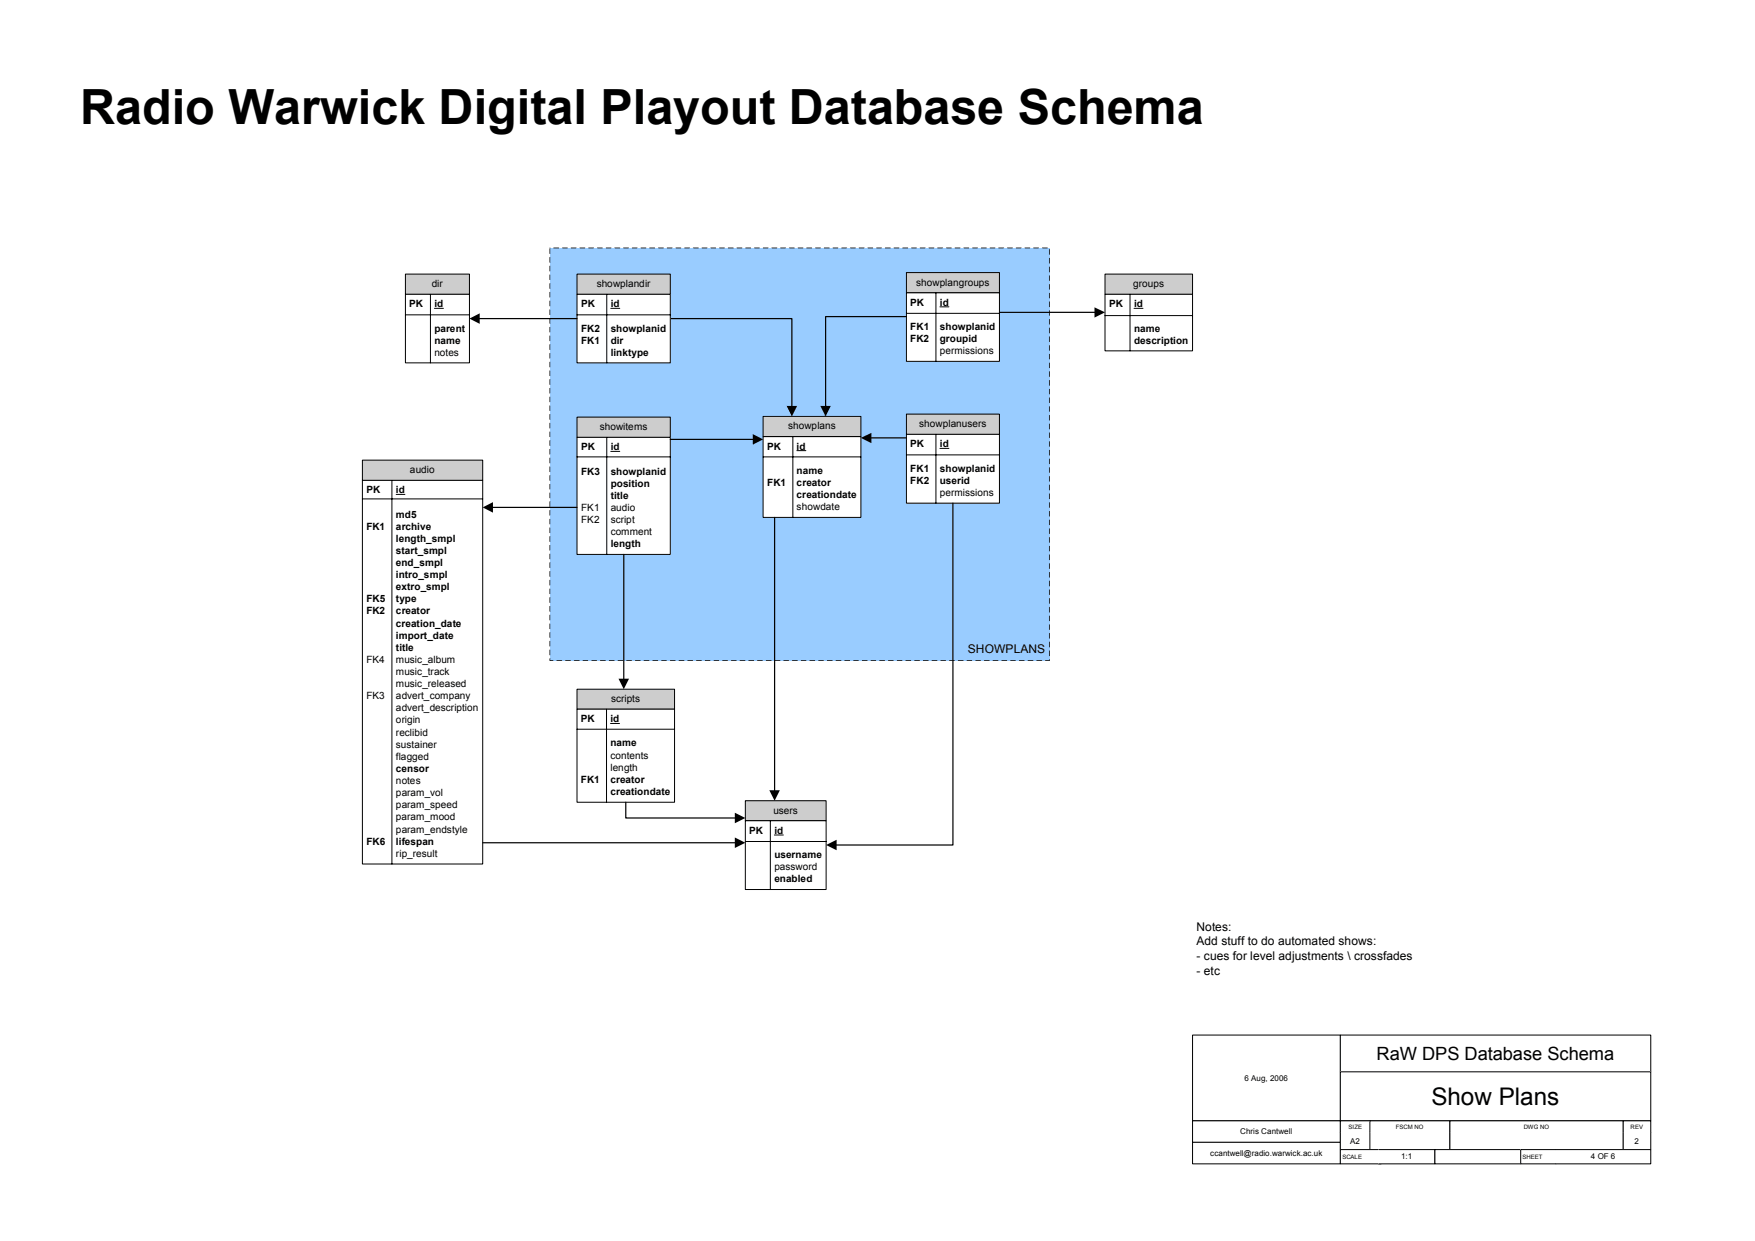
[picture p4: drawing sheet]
<svg xmlns="http://www.w3.org/2000/svg" width="594mm" height="420mm" viewBox="0 0 594 420" stroke-linecap="round" stroke-linejoin="round" font-family="sans-serif">
<path d="M186.2 83.9h169.1v139.7h-169.1z" fill="#9cf"/>
<path d="M186 84.2h.3l-.1 1.8zM186 87.1l.2-.1 .1 .1-.1 1.9zM186 90.1l.2-.2 .1 .2-.1 1.8zM186 93l.2-.1 .1 .1-.1 1.8zM186 96l.2-.2 .1 .2-.1 1.8zM186 98.9h.3l-.1 1.9zM186 101.9h.3l-.1 1.8zM186 104.8h.3l-.1 1.9zM186 107.8h.3l-.1 1.8zM186 110.7h.3l-.1 1.9zM186 113.7l.2-.2 .1 .2-.1 1.9zM186 116.7l.2-.2 .1 .2-.1 1.8zM186 119.6l.2-.1 .1 .1-.1 1.8zM186 122.6l.2-.2 .1 .2-.1 1.8zM186 125.5h.3l-.1 1.8zM186 128.4h.3l-.1 1.9zM186 131.4h.3l-.1 1.9zM186 134.4h.3l-.1 1.8zM186 137.3h.3l-.1 1.9zM186 140.3l.2-.2 .1 .2-.1 1.9zM186 143.3l.2-.2 .1 .2-.1 1.8zM186 146.2l.2-.2 .1 .2-.1 1.8zM186 149.2l.2-.2 .1 .2-.1 1.8zM186 152.1h.3l-.1 1.8zM186 155h.3l-.1 1.9zM186 158h.3l-.1 1.9zM186 161h.3l-.1 1.8zM186 163.9h.3l-.1 1.9zM186 166.9l.2-.2 .1 .2-.1 1.8zM186 169.8l.2-.1 .1 .1-.1 1.9zM186 172.8l.2-.2 .1 .2-.1 1.8zM186 175.8l.2-.2 .1 .2-.1 1.7zM186 178.6h.3l-.1 1.9zM186 181.6h.3l-.1 1.9zM186 184.6h.3l-.1 1.8zM186 187.5h.3l-.1 1.9zM186 190.5l.2-.2 .1 .2-.1 1.9zM186 193.5l.2-.2 .1 .2-.1 1.8zM186 196.4l.2-.1 .1 .1-.1 1.9zM186 199.4l.2-.2 .1 .2-.1 1.8zM186 202.3h.3l-.1 1.8zM186 205.2h.3l-.1 1.9zM186 208.2h.3l-.1 1.9zM186 211.2h.3l-.1 1.8zM186 214.1h.3l-.1 1.9zM186 217.1l.2-.2 .1 .2-.1 1.8zM186 220l.2-.1 .1 .1-.1 1.9zM186 223l.2-.2 .1 .8h1.1l-1.2 .2zM188.5 223.5l1.8 .1-1.8 .2zM191.3 223.6h2l-.2 .2zM194.2 223.6h2.1l-.2 .2zM197.2 223.6h1.9l-.1 .2zM200.1 223.6h2l-.1 .2zM203.2 223.5l1.9 .1-1.9 .2zM206.2 223.5l1.8 .1-1.8 .2zM209.1 223.5l1.9 .1-1.9 .2zM212.1 223.5l1.8 .1-1.8 .2zM215 223.5l1.9 .1-1.9 .2zM217.8 223.6h2.1l-.2 .2zM220.8 223.6h2l-.1 .2zM223.8 223.6h1.9l-.1 .2zM226.7 223.6h2l-.1 .2zM229.8 223.5l1.8 .1-1.8 .2zM232.7 223.5l1.9 .1-1.9 .2zM235.7 223.5l1.9 .1-1.9 .2zM238.7 223.5l1.8 .1-1.8 .2zM241.6 223.5l1.9 .1-1.9 .2zM244.4 223.6h2.1l-.2 .2zM247.4 223.6h2l-.1 .2zM250.4 223.6h1.9l-.1 .2zM253.4 223.5l1.9 .1-1.9 .2zM256.4 223.5l1.8 .1-1.8 .2zM259.3 223.5l1.9 .1-1.9 .2zM262.3 223.5l1.9 .1-1.9 .2zM265.3 223.5l1.8 .1-1.8 .2zM268 223.6h2.1l-.2 .2zM271 223.6h2l-.1 .2zM274 223.6h2l-.2 .2zM276.9 223.6h2l-.1 .2zM280 223.5l1.8 .1-1.8 .2zM282.9 223.5l1.9 .1-1.9 .2zM285.9 223.5l1.9 .1-1.9 .2zM288.9 223.5l1.8 .1-1.8 .2zM291.8 223.5l1.9 .1-1.9 .2zM294.6 223.6h2.1l-.2 .2zM297.6 223.6h2l-.1 .2zM300.6 223.6h1.9l-.1 .2zM303.5 223.6h2l-.1 .2zM306.6 223.5l1.8 .1-1.8 .2zM309.5 223.5l1.9 .1-1.9 .2zM312.5 223.5l1.9 .1-1.9 .2zM315.5 223.5l1.8 .1-1.8 .2zM318.4 223.5l1.9 .1-1.9 .2zM321.2 223.6h2.1l-.2 .2zM324.2 223.6h2l-.2 .2zM327.1 223.6h2l-.1 .2zM330.1 223.6h2l-.1 .2zM333.2 223.5l1.8 .1-1.8 .2zM336.1 223.5l1.9 .1-1.9 .2zM339.1 223.5l1.8 .1-1.8 .2zM342 223.5l1.9 .1-1.9 .2zM345 223.5l1.9 .1-1.9 .2zM347.8 223.6h2l-.1 .2zM350.8 223.6h2l-.2 .2zM353.7 223.6l1.6-.1-.2 .1v-.3h.2v.5zM355.1 220.3h.2v1.9zM355.1 217.3h.2v1.9zM355.1 214.4h.2v1.8zM355.3 211.3v2l-.2-.1zM355.1 208.5l.2-.1v.1v1.8zM355.1 205.6l.2-.2v.2v1.8zM355.1 202.6l.2-.2v.2v1.9zM355.1 199.6h.2v1.9zM355.1 196.7h.2v1.8zM355.1 193.7h.2v1.9zM355.1 190.8h.2v1.8zM355.1 187.8h.2v1.9zM355.1 184.9l.2-.2v.2v1.8zM355.1 181.9l.2-.1v.1v1.9zM355.1 179l.2-.2v.2v1.8zM355.3 175.9v2l-.2-.2zM355.1 173.1h.2v1.8zM355.1 170.1h.2v1.9zM355.1 167.1h.2v1.9zM355.1 164.2h.2v1.8zM355.3 161.1v2l-.2-.1zM355.1 158.3l.2-.1v.1v1.8zM355.1 155.4l.2-.2v.2v1.8zM355.3 152.2v2.1l-.2-.2zM355.1 149.4h.2v1.9zM355.1 146.5h.2v1.8zM355.1 143.5h.2v1.9zM355.1 140.5h.2v1.9zM355.1 137.6h.2v1.8zM355.3 134.5v2l-.2-.1zM355.3 131.6v1.9l-.2-.1zM355.3 128.6v2l-.2-.1zM355.3 125.6v2.1l-.2-.2zM355.1 122.9h.2v1.8zM355.1 119.9h.2v1.9zM355.1 116.9h.2v1.9zM355.1 114h.2v1.8zM355.1 111h.2v1.9zM355.3 107.9v2l-.2-.1zM355.3 105v1.9l-.2-.1zM355.3 102v2.1l-.2-.2zM355.3 99.1v2l-.2-.2zM355.1 96.3h.2v1.8zM355.1 93.3h.2v1.9zM355.1 90.3h.2v1.9zM355.1 87.4h.2v1.8zM355.1 84.4h.2v1.9zM352.7 83.9h2l-.1 .2zM349.8 83.9h1.9l-.1 .2zM346.8 83.9h1.9v.2zM343.8 83.9h2.1l-.2 .2zM340.9 83.9h2l-.2 .2zM337.9 83.9h2l-.1 .2zM335 83.9h2l-.2 .2zM332.1 83.9h1.9l-.1 .2zM329.1 83.9h1.9v.2zM326.1 83.9h2l-.1 .2zM323.2 83.9h1.9l-.1 .2zM320.2 83.9h1.9v.2zM317.2 83.9h2.1l-.2 .2zM314.3 83.9h2l-.2 .2zM311.3 83.9h2l-.1 .2zM308.4 83.9h2l-.2 .2zM305.5 83.9h1.9l-.1 .2zM302.5 83.9h2l-.1 .2zM299.5 83.9h2l-.1 .2zM296.6 83.9h1.9l-.1 .2zM293.6 83.9h2l-.1 .2zM290.7 83.9h2l-.2 .2zM287.7 83.9h2l-.1 .2zM284.9 83.8l1.9 .1-1.9 .2zM281.8 83.9h2l-.2 .2zM278.9 83.9h1.9l-.1 .2zM275.9 83.9h2l-.1 .2zM273 83.9h1.9l-.1 .2zM270 83.9h1.9v.2zM267 83.9h2l-.1 .2zM264.1 83.9h2l-.2 .2zM261.1 83.9h2l-.1 .2zM258.2 83.9h2l-.2 .2zM255.3 83.8l1.9 .1-1.9 .2zM252.3 83.9h1.9v.2zM249.3 83.9h2l-.1 .2zM246.4 83.9h1.9l-.1 .2zM243.4 83.9h2l-.1 .2zM240.4 83.9h2l-.1 .2zM237.5 83.9h2l-.2 .2zM234.5 83.9h2.1l-.2 .2zM231.6 83.9h2l-.2 .2zM228.7 83.9h1.9l-.1 .2zM225.7 83.9h2l-.1 .2zM222.8 83.9h1.9l-.1 .2zM219.8 83.9h1.9v.2zM216.8 83.9h2l-.1 .2zM213.9 83.9h1.9l-.1 .2zM210.9 83.9h2l-.1 .2zM207.9 83.9h2.1l-.2 .2zM205.1 83.9h1.9l-.2 .2zM202.2 83.8l1.8 .1-1.8 .2zM199.1 83.9h2l-.1 .2zM196.2 83.9h1.9l-.1 .2zM193.2 83.9h1.9v.2zM190.2 83.9h2l-.1 .2zM187.3 83.9h2l-.2 .2zM186 83.9h.3l-.1 .2z" fill="#010101"/>
<path d="M195.3 141.2h31.6v6.9h-31.6z" fill="#cdcdcd"/>
<path d="M195.3 141.2h31.6v6.9h-31.6z" fill="none" stroke="#010101" stroke-width=".34"/>
<path d="M195.3 148.1h31.6v39.6h-31.6z" fill="#fff"/>
<path d="M195.3 148.1h31.6v39.6h-31.6zM195.3 154.7h31.6M205.4 148.1v39.6M206.7 152.8h3.1" fill="none" stroke="#010101" stroke-width=".34"/>
<path d="M122.7 155.8h40.7v6.8h-40.7z" fill="#cdcdcd"/>
<path d="M122.7 155.8h40.7v6.8h-40.7z" fill="none" stroke="#010101" stroke-width=".34"/>
<path d="M122.7 162.6h40.7v129.9h-40.7z" fill="#fff"/>
<path d="M122.7 162.6h40.7v129.9h-40.7zM122.7 168.9h40.7M132.7 162.6v129.9M134.1 167.4h3" fill="none" stroke="#010101" stroke-width=".34"/>
<path d="M166.4 171.8h28.9" fill="none" stroke="#010101" stroke-width=".41"/>
<path d="M163.4 171.8l3.5-1.8v3.6z" fill="#010101"/>
<path d="M195.3 233.3h33v6.8h-33z" fill="#cdcdcd"/>
<path d="M195.3 233.3h33v6.8h-33z" fill="none" stroke="#010101" stroke-width=".34"/>
<path d="M195.3 240.1h33v31.5h-33z" fill="#fff"/>
<path d="M195.3 240.1h33v31.5h-33zM195.3 246.9h33M205.3 240.1v31.5M206.7 244.9h3" fill="none" stroke="#010101" stroke-width=".34"/>
<path d="M211.2 187.7v42.5" fill="none" stroke="#010101" stroke-width=".41"/>
<path d="M209.4 229.8h3.5l-1.7 3.5z" fill="#010101"/>
<path d="M258.3 141h33.1v6.8h-33.1z" fill="#cdcdcd"/>
<path d="M258.3 141h33.1v6.8h-33.1z" fill="none" stroke="#010101" stroke-width=".34"/>
<path d="M258.3 147.8h33.1v27.4h-33.1z" fill="#fff"/>
<path d="M258.3 147.8h33.1v27.4h-33.1zM258.3 154.7h33.1M268.4 147.8v27.4M269.7 152.6h3.1" fill="none" stroke="#010101" stroke-width=".34"/>
<path d="M252.3 271.1h27.3v6.8h-27.3z" fill="#cdcdcd"/>
<path d="M252.3 271.1h27.3v6.8h-27.3z" fill="none" stroke="#010101" stroke-width=".34"/>
<path d="M252.3 277.9h27.3v23.3h-27.3z" fill="#fff"/>
<path d="M252.3 277.9h27.3v23.3h-27.3zM260.8 277.9v23.3M252.3 284.9h27.3M262.1 282.7h3.1" fill="none" stroke="#010101" stroke-width=".34"/>
<path d="M163.4 285.3h85.8" fill="none" stroke="#010101" stroke-width=".41"/>
<path d="M248.7 283.5l3.6 1.8-3.6 1.8z" fill="#010101"/>
<path d="M211.8 271.6v5.3h37.4" fill="none" stroke="#010101" stroke-width=".41"/>
<path d="M248.7 275.2l3.6 1.7-3.6 1.8z" fill="#010101"/>
<path d="M226.9 148.8h28.4" fill="none" stroke="#010101" stroke-width=".41"/>
<path d="M254.8 147l3.5 1.8-3.5 1.7z" fill="#010101"/>
<path d="M262.2 175.2v92.8" fill="none" stroke="#010101" stroke-width=".41"/>
<path d="M260.4 267.5h3.6l-1.8 3.6z" fill="#010101"/>
<path d="M306.8 140.2h31.5v6.9h-31.5z" fill="#cdcdcd"/>
<path d="M306.8 140.2h31.5v6.9h-31.5z" fill="none" stroke="#010101" stroke-width=".34"/>
<path d="M306.8 147.1h31.5v23.2h-31.5z" fill="#fff"/>
<path d="M306.8 147.1h31.5v23.2h-31.5zM306.8 154h31.5M316.8 147.1v23.2M318.2 151.8h3" fill="none" stroke="#010101" stroke-width=".34"/>
<path d="M294.5 148.3h12.3" fill="none" stroke="#010101" stroke-width=".41"/>
<path d="M291.4 148.3l3.6-1.7v3.4z" fill="#010101"/>
<path d="M322.6 170.3v115.8h-39.8" fill="none" stroke="#010101" stroke-width=".41"/>
<path d="M279.6 286.1l3.6-1.8v3.6z" fill="#010101"/>
<path d="M306.8 92.3h31.5v6.8h-31.5z" fill="#cdcdcd"/>
<path d="M306.8 92.3h31.5v6.8h-31.5z" fill="none" stroke="#010101" stroke-width=".34"/>
<path d="M306.8 99.1h31.5v23.2h-31.5z" fill="#fff"/>
<path d="M306.8 99.1h31.5v23.2h-31.5zM316.8 99.1v23.2M306.8 106.1h31.5M318.2 103.9h3" fill="none" stroke="#010101" stroke-width=".34"/>
<path d="M374.1 92.8h29.6v6.9h-29.6z" fill="#cdcdcd"/>
<path d="M374.1 92.8h29.6v6.9h-29.6z" fill="none" stroke="#010101" stroke-width=".34"/>
<path d="M374.1 99.7h29.6v19.1h-29.6z" fill="#fff"/>
<path d="M374.1 99.7h29.6v19.1h-29.6zM382.5 99.7v19.1M374.1 106.8h29.6M383.9 104.4h3" fill="none" stroke="#010101" stroke-width=".34"/>
<path d="M306.8 107.2h-27.3v30.7" fill="none" stroke="#010101" stroke-width=".41"/>
<path d="M277.7 137.4h3.6l-1.8 3.6z" fill="#010101"/>
<path d="M338.3 105.7h32.7" fill="none" stroke="#010101" stroke-width=".41"/>
<path d="M370.5 104.1l3.6 1.6-3.6 1.8z" fill="#010101"/>
<path d="M137.2 92.8h21.7v6.9h-21.7z" fill="#cdcdcd"/>
<path d="M137.2 92.8h21.7v6.9h-21.7z" fill="none" stroke="#010101" stroke-width=".34"/>
<path d="M137.2 99.7h21.7v23.2h-21.7z" fill="#fff"/>
<path d="M137.2 99.7h21.7v23.2h-21.7zM145.7 99.7v23.2M137.2 106.6h21.7M147.1 104.4h3" fill="none" stroke="#010101" stroke-width=".34"/>
<path d="M226.9 107.9h41.1v30" fill="none" stroke="#010101" stroke-width=".41"/>
<path d="M266.3 137.4h3.5l-1.8 3.6z" fill="#010101"/>
<path d="M195.3 92.8h31.6v6.9h-31.6z" fill="#cdcdcd"/>
<path d="M195.3 92.8h31.6v6.9h-31.6z" fill="none" stroke="#010101" stroke-width=".34"/>
<path d="M195.3 99.7h31.6v23.2h-31.6z" fill="#fff"/>
<path d="M195.3 99.7h31.6v23.2h-31.6zM205.4 99.7v23.2M195.3 106.6h31.6M206.7 104.4h3.1" fill="none" stroke="#010101" stroke-width=".34"/>
<path d="M162 107.9h33.3" fill="none" stroke="#010101" stroke-width=".41"/>
<path d="M158.9 107.9l3.5-1.8v3.5z" fill="#010101"/>
<path d="M403.7 350.4h50v29.1h-50z" fill="#fff"/>
<path d="M403.7 350.4h50v29.1h-50z" fill="none" stroke="#010101" stroke-width=".34"/>
<path d="M403.7 379.5h50v7.3h-50z" fill="#fff"/>
<path d="M403.7 379.5h50v7.3h-50z" fill="none" stroke="#010101" stroke-width=".34"/>
<path d="M403.7 386.8h50v7.2h-50z" fill="#fff"/>
<path d="M403.7 386.8h50v7.2h-50z" fill="none" stroke="#010101" stroke-width=".34"/>
<path d="M453.7 350.4h105.1v12.5h-105.1z" fill="#fff"/>
<path d="M453.7 350.4h105.1v12.5h-105.1z" fill="none" stroke="#010101" stroke-width=".34"/>
<path d="M453.7 362.9h105.1v16.6h-105.1z" fill="#fff"/>
<path d="M453.7 362.9h105.1v16.6h-105.1z" fill="none" stroke="#010101" stroke-width=".34"/>
<path d="M453.7 379.5h10.3v3.9h-10.3z" fill="#fff"/>
<path d="M453.7 383.4v-3.9h10.3v3.9" fill="none" stroke="#010101" stroke-width=".34"/>
<path d="M463.7 379.5h27.1v3.9h-27.1z" fill="#fff"/>
<path d="M463.7 383.4v-3.9h27.1v3.9" fill="none" stroke="#010101" stroke-width=".34"/>
<path d="M490.8 379.5h58.7v3.9h-58.7z" fill="#fff"/>
<path d="M490.8 383.4v-3.9h58.7v3.9" fill="none" stroke="#010101" stroke-width=".34"/>
<path d="M549.5 379.5h9.3v3.9h-9.3z" fill="#fff"/>
<path d="M549.5 383.4v-3.9h9.3v3.9" fill="none" stroke="#010101" stroke-width=".34"/>
<path d="M453.7 383.4h10v5.8h-10z" fill="#fff"/>
<path d="M453.7 383.4v5.8h10v-5.8" fill="none" stroke="#010101" stroke-width=".34"/>
<path d="M463.7 383.4h27.1v5.8h-27.1z" fill="#fff"/>
<path d="M463.7 383.4v5.8h27.1v-5.8" fill="none" stroke="#010101" stroke-width=".34"/>
<path d="M490.8 383.4h58.7v5.8h-58.7z" fill="#fff"/>
<path d="M490.8 383.4v5.8h58.7v-5.8" fill="none" stroke="#010101" stroke-width=".34"/>
<path d="M549.5 383.4h9.3v5.8h-9.3z" fill="#fff"/>
<path d="M549.5 383.4v5.8h9.3v-5.8" fill="none" stroke="#010101" stroke-width=".34"/>
<path d="M453.7 389.2h13.8v4.8h-13.8z" fill="#fff"/>
<path d="M467.5 389.2h-13.8v4.8h13.8" fill="none" stroke="#010101" stroke-width=".34"/>
<path d="M466.7 389.2h19v4.8h-19z" fill="#fff"/>
<path d="M466.7 389.2h19v4.8h-19" fill="none" stroke="#010101" stroke-width=".34"/>
<path d="M485.7 389.2h29.1v4.8h-29.1z" fill="#fff"/>
<path d="M485.7 389.2h29.1v4.8h-29.1z" fill="none" stroke="#010101" stroke-width=".34"/>
<path d="M514.8 389.2h11.9v4.8h-11.9z" fill="#fff"/>
<path d="M526.7 389.2h-11.9v4.8h11.9" fill="none" stroke="#010101" stroke-width=".34"/>
<path d="M526.7 389.2h32.1v4.8h-32.1z" fill="#fff"/>
<path d="M526.7 389.2h32.1v4.8h-32.1" fill="none" stroke="#010101" stroke-width=".34"/>
<text font-size="16.4" x="27.1" y="41.8">Radio Warwick Digital Playout Database Schema</text>
<text font-size="8.2" x="484.5" y="374">Show Plans</text>
<text font-size="6.2" x="466" y="358.7">RaW DPS Database Schema</text>
<g font-size="4.1">
<text x="327.7" y="221">SHOWPLANS</text>
<text x="405" y="315.1">Notes:</text>
<text x="405" y="320">Add stuff to do automated shows:</text>
<text x="405" y="325">- cues for level adjustments \ crossfades</text>
<text x="405" y="329.9">- etc</text>
</g>
<g font-size="3.4">
<text x="146.1" y="97.2">dir</text>
<text x="202" y="97.2">showplandir</text>
<text x="310.1" y="96.7">showplangroups</text>
<text x="383.6" y="97.2">groups</text>
<text x="138.5" y="104.1">PK</text>
<text x="147.1" y="104.1">id</text>
<text x="196.7" y="104.1">PK</text>
<text x="206.7" y="104.1">id</text>
<text x="308.1" y="103.5">PK</text>
<text x="318.2" y="103.5">id</text>
<text x="375.4" y="104.1">PK</text>
<text x="383.9" y="104.1">id</text>
<text x="147.1" y="112.3">parent</text>
<text x="196.7" y="112.3">FK2</text>
<text x="206.7" y="112.3">showplanid</text>
<text x="308.1" y="111.8">FK1</text>
<text x="318.2" y="111.8">showplanid</text>
<text x="383.9" y="112.3">name</text>
<text x="147.1" y="116.3">name</text>
<text x="196.7" y="116.3">FK1</text>
<text x="206.7" y="116.3">dir</text>
<text x="308.1" y="115.8">FK2</text>
<text x="318.2" y="115.8">groupid</text>
<text x="318.2" y="120">permissions</text>
<text x="383.9" y="116.3">description</text>
<text x="147.1" y="120.5">notes</text>
<text x="206.7" y="120.5">linktype</text>
<text x="203" y="145.6">showitems</text>
<text x="266.8" y="145.4">showplans</text>
<text x="311.1" y="144.6">showplanusers</text>
<text x="196.7" y="152.5">PK</text>
<text x="206.7" y="152.5">id</text>
<text x="259.7" y="152.2">PK</text>
<text x="269.7" y="152.2">id</text>
<text x="308.1" y="151.5">PK</text>
<text x="318.2" y="151.5">id</text>
<text x="138.8" y="160.2">audio</text>
<text x="196.7" y="160.7">FK3</text>
<text x="206.7" y="160.7">showplanid</text>
<text x="269.7" y="160.4">name</text>
<text x="308.1" y="159.7">FK1</text>
<text x="318.2" y="159.7">showplanid</text>
<text x="124" y="167">PK</text>
<text x="134" y="167">id</text>
<text x="206.7" y="164.8">position</text>
<text x="259.7" y="164.5">FK1</text>
<text x="269.7" y="164.5">creator</text>
<text x="308.1" y="163.8">FK2</text>
<text x="318.2" y="167.9">permissions</text>
<text x="318.2" y="163.8">userid</text>
<text x="196.7" y="173">FK1</text>
<text x="206.7" y="168.9">title</text>
<text x="206.7" y="173">audio</text>
<text x="269.7" y="168.7">creationdate</text>
<text x="269.7" y="172.7">showdate</text>
<text x="124" y="179.3">FK1</text>
<text x="134" y="175.3">md5</text>
<text x="134" y="179.3">archive</text>
<text x="196.7" y="177.1">FK2</text>
<text x="206.7" y="177.1">script</text>
<text x="134" y="183.5">length_smpl</text>
<text x="206.7" y="181.2">comment</text>
<text x="206.7" y="185.3">length</text>
<text x="134" y="187.5">start_smpl</text>
<text x="134" y="191.7">end_smpl</text>
<text x="134" y="195.7">intro_smpl</text>
<text x="124" y="204">FK5</text>
<text x="134" y="199.8">extro_smpl</text>
<text x="134" y="204">type</text>
<text x="124" y="208">FK2</text>
<text x="134" y="208">creator</text>
<text x="134" y="212.2">creation_date</text>
<text x="134" y="216.2">import_date</text>
<text x="134" y="220.4">title</text>
<text x="124" y="224.5">FK4</text>
<text x="134" y="224.5">music_album</text>
<text x="134" y="228.6">music_track</text>
<text x="134" y="232.7">music_released</text>
<text x="124" y="236.7">FK3</text>
<text x="134" y="236.7">advert_company</text>
<text x="206.8" y="237.7">scripts</text>
<text x="134" y="240.9">advert_description</text>
<text x="134" y="244.9">origin</text>
<text x="196.6" y="244.5">PK</text>
<text x="206.7" y="244.5">id</text>
<text x="134" y="249.1">reclibid</text>
<text x="134" y="253.2">sustainer</text>
<text x="134" y="257.3">flagged</text>
<text x="206.7" y="252.7">name</text>
<text x="206.7" y="256.9">contents</text>
<text x="134" y="261.4">censor</text>
<text x="206.7" y="260.9">length</text>
<text x="134" y="265.5">notes</text>
<text x="134" y="269.6">param_vol</text>
<text x="196.6" y="265.1">FK1</text>
<text x="206.7" y="269.2">creationdate</text>
<text x="206.7" y="265.1">creator</text>
<text x="134" y="273.7">param_speed</text>
<text x="261.8" y="275.5">users</text>
<text x="134" y="277.8">param_mood</text>
<text x="134" y="281.9">param_endstyle</text>
<text x="124" y="286">FK6</text>
<text x="134" y="286">lifespan</text>
<text x="253.6" y="282.3">PK</text>
<text x="262.1" y="282.3">id</text>
<text x="134" y="290.1">rip_result</text>
<text x="262.1" y="290.5">username</text>
<text x="262.1" y="294.6">password</text>
<text x="262.1" y="298.7">enabled</text>
</g>
<g font-size="2.7">
<text x="421.3" y="365.8">6 Aug, 2006</text>
<text x="419.9" y="384">Chris Cantwell</text>
<text x="457" y="387.2">A2</text>
<text x="553.3" y="387.2">2</text>
<text x="409.7" y="391.3">ccantwell@radio.warwick.ac.uk</text>
<text x="474.3" y="392.5">1:1</text>
<text x="538.6" y="392.5">4 OF 6</text>
</g>
<g font-size="2">
<text x="456.5" y="382.1">SIZE</text>
<text x="472.5" y="382.1">FSCM NO</text>
<text x="515.8" y="382.1">DWG NO</text>
<text x="551.9" y="382.1">REV</text>
<text x="454.4" y="392.3">SCALE</text>
<text x="515.4" y="392.3">SHEET</text>
</g>
</svg>
